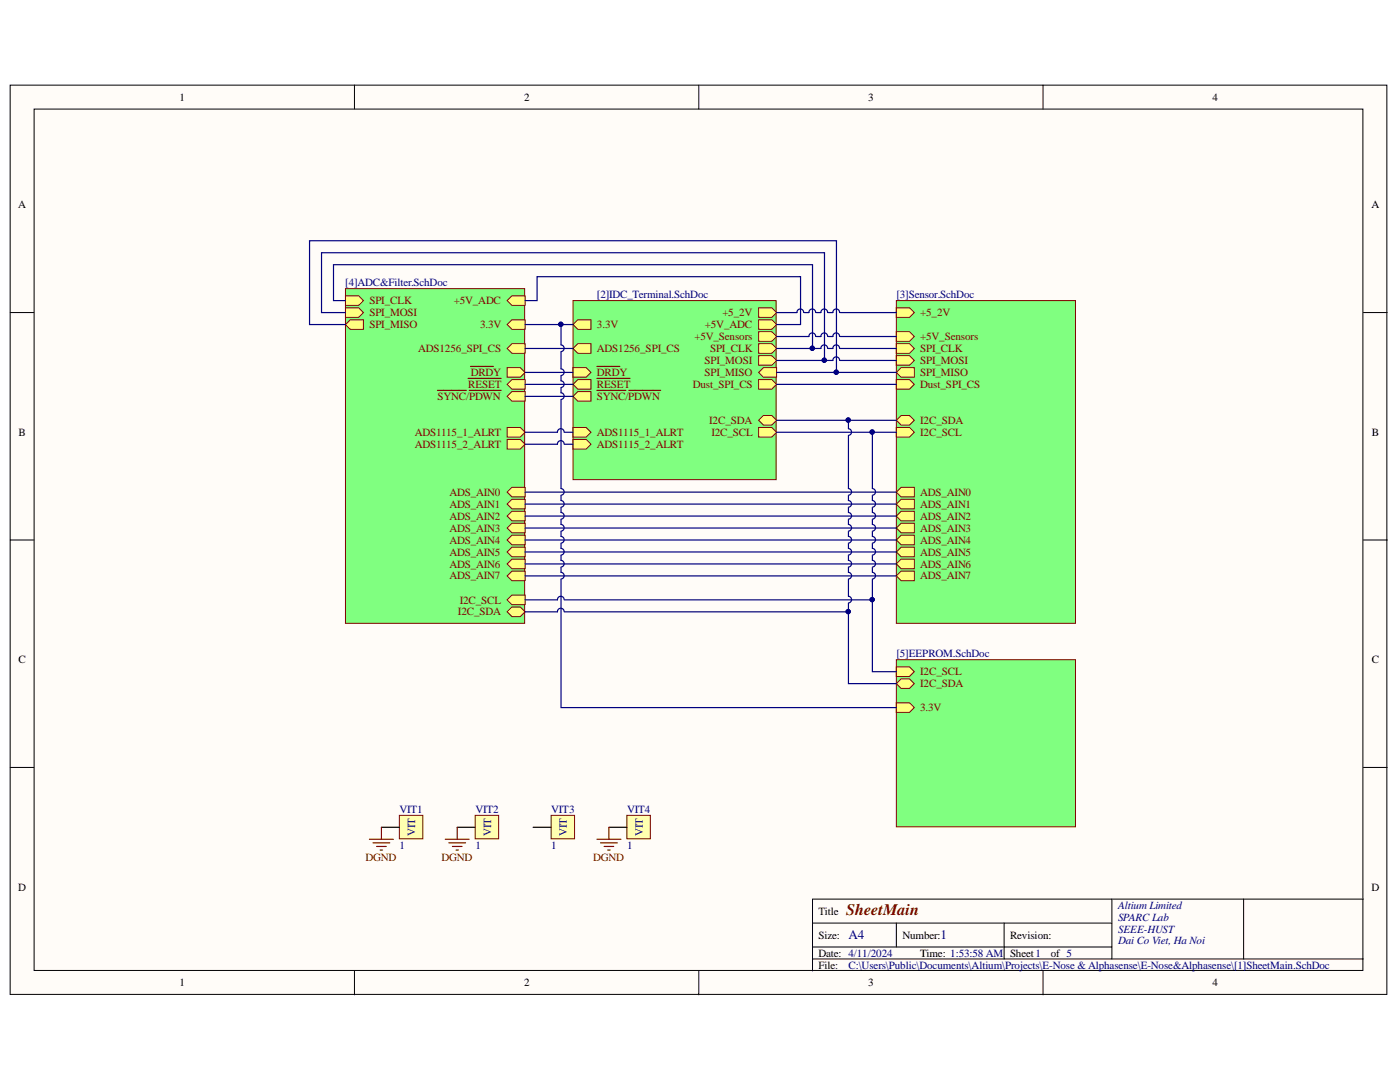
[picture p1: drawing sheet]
<svg xmlns="http://www.w3.org/2000/svg" width="279mm" height="216mm" viewBox="0 0 279 216" stroke-linecap="round" stroke-linejoin="round" font-family="sans-serif">
<g fill="#fffcf8" stroke="#000" stroke-width=".2">
<path d="M2 17h274.8v181.4h-274.8z"/>
<path d="M6.8 21.8h265.2v171.8h-265.2z"/>
</g>
<g fill="none" stroke="#000" stroke-width=".2">
<path d="M70.7 17v4.8M139.5 17v4.8M208.2 17v4.8M2 62.4h4.8M272.1 62.4h4.8M2 107.8h4.8M272.1 107.8h4.8M2 153.1h4.8M272.1 153.1h4.8M221.9 179.4v12M248.2 179.4h-86v14.3M272.1 179.4h-23.9v12"/>
<path d="M70.7 193.7v4.8M139.5 193.7v4.8M162.2 184.2h59.7M162.2 191.4h109.9M162.2 189h59.7M178.9 184.2v4.8M200.4 184.2v7.2M208.2 193.7v4.8"/>
</g>
<path d="M114.4 60h40.5v35.7h-40.5z" fill="#80ff80" stroke="#800000" stroke-width=".2"/>
<path d="M114.4 64.8l.9-1h2.6v1.9h-2.6z" fill-rule="evenodd" fill="#ffff80"/>
<path d="M114.4 64.8l.9-1h2.6v1.9h-2.6z" fill="none" stroke="#800000" stroke-width=".2"/>
<path d="M151.4 75.7h2.6l1 1-1 1h-2.6z" fill-rule="evenodd" fill="#ffff80"/>
<path d="M151.4 75.7h2.6l1 1-1 1h-2.6z" fill="none" stroke="#800000" stroke-width=".2"/>
<path d="M151.4 74.3l1-.9h2.6v1.9h-2.6z" fill-rule="evenodd" fill="#ffff80"/>
<path d="M151.4 74.3l1-.9h2.6v1.9h-2.6z" fill="none" stroke="#800000" stroke-width=".2"/>
<path d="M151.4 71h2.6l1 .9-1 1h-2.6z" fill-rule="evenodd" fill="#ffff80"/>
<path d="M151.4 71h2.6l1 .9-1 1h-2.6z" fill="none" stroke="#800000" stroke-width=".2"/>
<path d="M151.4 68.6h2.6l1 .9-1 1h-2.6z" fill-rule="evenodd" fill="#ffff80"/>
<path d="M151.4 68.6h2.6l1 .9-1 1h-2.6z" fill="none" stroke="#800000" stroke-width=".2"/>
<path d="M114.4 69.5l.9-.9h2.6v1.9h-2.6z" fill-rule="evenodd" fill="#ffff80"/>
<path d="M114.4 69.5l.9-.9h2.6v1.9h-2.6z" fill="none" stroke="#800000" stroke-width=".2"/>
<path d="M114.4 73.4h2.6l.9 .9-.9 1h-2.6z" fill-rule="evenodd" fill="#ffff80"/>
<path d="M114.4 73.4h2.6l.9 .9-.9 1h-2.6z" fill="none" stroke="#800000" stroke-width=".2"/>
<path d="M119.1 73.1h4.6" fill="none" stroke="#800000" stroke-width=".24"/>
<path d="M114.4 76.7l.9-1h2.6v2h-2.6z" fill-rule="evenodd" fill="#ffff80"/>
<path d="M114.4 76.7l.9-1h2.6v2h-2.6z" fill="none" stroke="#800000" stroke-width=".2"/>
<path d="M119.1 75.5h6.6" fill="none" stroke="#800000" stroke-width=".24"/>
<path d="M114.4 79.1l.9-1h2.6v1.9h-2.6z" fill-rule="evenodd" fill="#ffff80"/>
<path d="M114.4 79.1l.9-1h2.6v1.9h-2.6z" fill="none" stroke="#800000" stroke-width=".2"/>
<path d="M119.1 77.9h5.8M125.5 77.9h6.4" fill="none" stroke="#800000" stroke-width=".24"/>
<path d="M151.4 85.3h2.6l1 1-1 .9h-2.6z" fill-rule="evenodd" fill="#ffff80"/>
<path d="M151.4 85.3h2.6l1 1-1 .9h-2.6z" fill="none" stroke="#800000" stroke-width=".2"/>
<path d="M151.4 83.9l1-1h1.6l1 1-1 .9h-1.6z" fill-rule="evenodd" fill="#ffff80"/>
<path d="M151.4 83.9l1-1h1.6l1 1-1 .9h-1.6z" fill="none" stroke="#800000" stroke-width=".2"/>
<path d="M114.4 85.3h2.6l.9 1-.9 .9h-2.6z" fill-rule="evenodd" fill="#ffff80"/>
<path d="M114.4 85.3h2.6l.9 1-.9 .9h-2.6z" fill="none" stroke="#800000" stroke-width=".2"/>
<path d="M114.4 87.7h2.6l.9 .9-.9 1h-2.6z" fill-rule="evenodd" fill="#ffff80"/>
<path d="M114.4 87.7h2.6l.9 .9-.9 1h-2.6z" fill="none" stroke="#800000" stroke-width=".2"/>
<path d="M151.4 61.4h2.6l1 1-1 .9h-2.6z" fill-rule="evenodd" fill="#ffff80"/>
<path d="M151.4 61.4h2.6l1 1-1 .9h-2.6z" fill="none" stroke="#800000" stroke-width=".2"/>
<path d="M151.4 66.2h2.6l1 .9-1 1h-2.6z" fill-rule="evenodd" fill="#ffff80"/>
<path d="M151.4 66.2h2.6l1 .9-1 1h-2.6z" fill="none" stroke="#800000" stroke-width=".2"/>
<path d="M151.4 63.8h2.6l1 1-1 .9h-2.6z" fill-rule="evenodd" fill="#ffff80"/>
<path d="M151.4 63.8h2.6l1 1-1 .9h-2.6z" fill="none" stroke="#800000" stroke-width=".2"/>
<path d="M178.9 60h35.7v64.4h-35.7z" fill="#80ff80" stroke="#800000" stroke-width=".2"/>
<path d="M178.9 61.4h2.6l1 1-1 .9h-2.6z" fill-rule="evenodd" fill="#ffff80"/>
<path d="M178.9 61.4h2.6l1 1-1 .9h-2.6z" fill="none" stroke="#800000" stroke-width=".2"/>
<path d="M178.9 68.6h2.6l1 .9-1 1h-2.6z" fill-rule="evenodd" fill="#ffff80"/>
<path d="M178.9 68.6h2.6l1 .9-1 1h-2.6z" fill="none" stroke="#800000" stroke-width=".2"/>
<path d="M178.9 74.3l.9-.9h2.7v1.9h-2.7z" fill-rule="evenodd" fill="#ffff80"/>
<path d="M178.9 74.3l.9-.9h2.7v1.9h-2.7z" fill="none" stroke="#800000" stroke-width=".2"/>
<path d="M178.9 71h2.6l1 .9-1 1h-2.6z" fill-rule="evenodd" fill="#ffff80"/>
<path d="M178.9 71h2.6l1 .9-1 1h-2.6z" fill="none" stroke="#800000" stroke-width=".2"/>
<path d="M178.9 75.7h2.6l1 1-1 1h-2.6z" fill-rule="evenodd" fill="#ffff80"/>
<path d="M178.9 75.7h2.6l1 1-1 1h-2.6z" fill="none" stroke="#800000" stroke-width=".2"/>
<path d="M178.9 98.2l.9-1h2.7v2h-2.7z" fill-rule="evenodd" fill="#ffff80"/>
<path d="M178.9 98.2l.9-1h2.7v2h-2.7z" fill="none" stroke="#800000" stroke-width=".2"/>
<path d="M178.9 66.2h2.6l1 .9-1 1h-2.6z" fill-rule="evenodd" fill="#ffff80"/>
<path d="M178.9 66.2h2.6l1 .9-1 1h-2.6z" fill="none" stroke="#800000" stroke-width=".2"/>
<path d="M178.9 107.8l.9-1h2.7v1.9h-2.7z" fill-rule="evenodd" fill="#ffff80"/>
<path d="M178.9 107.8l.9-1h2.7v1.9h-2.7z" fill="none" stroke="#800000" stroke-width=".2"/>
<path d="M178.9 114.9l.9-.9h2.7v1.9h-2.7z" fill-rule="evenodd" fill="#ffff80"/>
<path d="M178.9 114.9l.9-.9h2.7v1.9h-2.7z" fill="none" stroke="#800000" stroke-width=".2"/>
<path d="M178.9 112.5l.9-.9h2.7v1.9h-2.7z" fill-rule="evenodd" fill="#ffff80"/>
<path d="M178.9 112.5l.9-.9h2.7v1.9h-2.7z" fill="none" stroke="#800000" stroke-width=".2"/>
<path d="M178.9 110.1l.9-.9h2.7v1.9h-2.7z" fill-rule="evenodd" fill="#ffff80"/>
<path d="M178.9 110.1l.9-.9h2.7v1.9h-2.7z" fill="none" stroke="#800000" stroke-width=".2"/>
<path d="M178.9 100.6l.9-1h2.7v1.9h-2.7z" fill-rule="evenodd" fill="#ffff80"/>
<path d="M178.9 100.6l.9-1h2.7v1.9h-2.7z" fill="none" stroke="#800000" stroke-width=".2"/>
<path d="M178.9 105.4l.9-1h2.7v1.9h-2.7z" fill-rule="evenodd" fill="#ffff80"/>
<path d="M178.9 105.4l.9-1h2.7v1.9h-2.7z" fill="none" stroke="#800000" stroke-width=".2"/>
<path d="M178.9 103l.9-1h2.7v1.9h-2.7z" fill-rule="evenodd" fill="#ffff80"/>
<path d="M178.9 103l.9-1h2.7v1.9h-2.7z" fill="none" stroke="#800000" stroke-width=".2"/>
<path d="M178.9 83.9l.9-1h1.7l1 1-1 .9h-1.7z" fill-rule="evenodd" fill="#ffff80"/>
<path d="M178.9 83.9l.9-1h1.7l1 1-1 .9h-1.7z" fill="none" stroke="#800000" stroke-width=".2"/>
<path d="M178.9 85.3h2.6l1 1-1 .9h-2.6z" fill-rule="evenodd" fill="#ffff80"/>
<path d="M178.9 85.3h2.6l1 1-1 .9h-2.6z" fill="none" stroke="#800000" stroke-width=".2"/>
<path d="M68.9 57.6h35.8v66.8h-35.8z" fill="#80ff80" stroke="#800000" stroke-width=".2"/>
<path d="M101.2 105.4l1-1h2.6v1.9h-2.6z" fill-rule="evenodd" fill="#ffff80"/>
<path d="M101.2 105.4l1-1h2.6v1.9h-2.6z" fill="none" stroke="#800000" stroke-width=".2"/>
<path d="M101.2 73.4h2.6l1 .9-1 1h-2.6z" fill-rule="evenodd" fill="#ffff80"/>
<path d="M101.2 73.4h2.6l1 .9-1 1h-2.6z" fill="none" stroke="#800000" stroke-width=".2"/>
<path d="M93.9 73.1h4.6" fill="none" stroke="#800000" stroke-width=".24"/>
<path d="M101.2 69.5l1-.9h2.6v1.9h-2.6z" fill-rule="evenodd" fill="#ffff80"/>
<path d="M101.2 69.5l1-.9h2.6v1.9h-2.6z" fill="none" stroke="#800000" stroke-width=".2"/>
<path d="M101.2 76.7l1-1h2.6v2h-2.6z" fill-rule="evenodd" fill="#ffff80"/>
<path d="M101.2 76.7l1-1h2.6v2h-2.6z" fill="none" stroke="#800000" stroke-width=".2"/>
<path d="M93.4 75.5h6.6" fill="none" stroke="#800000" stroke-width=".24"/>
<path d="M101.2 79.1l1-1h2.6v1.9h-2.6z" fill-rule="evenodd" fill="#ffff80"/>
<path d="M101.2 79.1l1-1h2.6v1.9h-2.6z" fill="none" stroke="#800000" stroke-width=".2"/>
<path d="M87.3 77.9h5.8M93.7 77.9h6.3" fill="none" stroke="#800000" stroke-width=".24"/>
<path d="M68.9 64.8l1-1h2.6v1.9h-2.6z" fill-rule="evenodd" fill="#ffff80"/>
<path d="M68.9 64.8l1-1h2.6v1.9h-2.6z" fill="none" stroke="#800000" stroke-width=".2"/>
<path d="M101.2 60l1-1h2.6v1.9h-2.6z" fill-rule="evenodd" fill="#ffff80"/>
<path d="M101.2 60l1-1h2.6v1.9h-2.6z" fill="none" stroke="#800000" stroke-width=".2"/>
<path d="M101.2 64.8l1-1h2.6v1.9h-2.6z" fill-rule="evenodd" fill="#ffff80"/>
<path d="M101.2 64.8l1-1h2.6v1.9h-2.6z" fill="none" stroke="#800000" stroke-width=".2"/>
<path d="M101.2 103l1-1h2.6v1.9h-2.6z" fill-rule="evenodd" fill="#ffff80"/>
<path d="M101.2 103l1-1h2.6v1.9h-2.6z" fill="none" stroke="#800000" stroke-width=".2"/>
<path d="M101.2 112.5l1-.9h2.6v1.9h-2.6z" fill-rule="evenodd" fill="#ffff80"/>
<path d="M101.2 112.5l1-.9h2.6v1.9h-2.6z" fill="none" stroke="#800000" stroke-width=".2"/>
<path d="M101.2 100.6l1-1h2.6v1.9h-2.6z" fill-rule="evenodd" fill="#ffff80"/>
<path d="M101.2 100.6l1-1h2.6v1.9h-2.6z" fill="none" stroke="#800000" stroke-width=".2"/>
<path d="M101.2 107.8l1-1h2.6v1.9h-2.6z" fill-rule="evenodd" fill="#ffff80"/>
<path d="M101.2 107.8l1-1h2.6v1.9h-2.6z" fill="none" stroke="#800000" stroke-width=".2"/>
<path d="M101.2 110.1l1-.9h2.6v1.9h-2.6z" fill-rule="evenodd" fill="#ffff80"/>
<path d="M101.2 110.1l1-.9h2.6v1.9h-2.6z" fill="none" stroke="#800000" stroke-width=".2"/>
<path d="M101.2 114.9l1-.9h2.6v1.9h-2.6z" fill-rule="evenodd" fill="#ffff80"/>
<path d="M101.2 114.9l1-.9h2.6v1.9h-2.6z" fill="none" stroke="#800000" stroke-width=".2"/>
<path d="M68.9 61.4h2.7l.9 1-.9 .9h-2.7z" fill-rule="evenodd" fill="#ffff80"/>
<path d="M68.9 61.4h2.7l.9 1-.9 .9h-2.7z" fill="none" stroke="#800000" stroke-width=".2"/>
<path d="M68.9 59h2.7l.9 1-.9 .9h-2.7z" fill-rule="evenodd" fill="#ffff80"/>
<path d="M68.9 59h2.7l.9 1-.9 .9h-2.7z" fill="none" stroke="#800000" stroke-width=".2"/>
<path d="M101.2 98.2l1-1h2.6v2h-2.6z" fill-rule="evenodd" fill="#ffff80"/>
<path d="M101.2 98.2l1-1h2.6v2h-2.6z" fill="none" stroke="#800000" stroke-width=".2"/>
<path d="M101.2 119.7l1-1h2.6v1.9h-2.6z" fill-rule="evenodd" fill="#ffff80"/>
<path d="M101.2 119.7l1-1h2.6v1.9h-2.6z" fill="none" stroke="#800000" stroke-width=".2"/>
<path d="M101.2 85.3h2.6l1 1-1 .9h-2.6z" fill-rule="evenodd" fill="#ffff80"/>
<path d="M101.2 85.3h2.6l1 1-1 .9h-2.6z" fill="none" stroke="#800000" stroke-width=".2"/>
<path d="M101.2 87.7h2.6l1 .9-1 1h-2.6z" fill-rule="evenodd" fill="#ffff80"/>
<path d="M101.2 87.7h2.6l1 .9-1 1h-2.6z" fill="none" stroke="#800000" stroke-width=".2"/>
<path d="M101.2 122.1l1-1h1.6l1 1-1 .9h-1.6z" fill-rule="evenodd" fill="#ffff80"/>
<path d="M101.2 122.1l1-1h1.6l1 1-1 .9h-1.6z" fill="none" stroke="#800000" stroke-width=".2"/>
<g fill="none" stroke="#000080" stroke-width=".24">
<path d="M68.9 60h-2.3v-7.2h95.6v16.7M104.8 60h2.4v-4.8h52.6v9.6M68.9 62.4h-4.7v-12h100.3v21.5M68.9 64.8h-7.1v-16.8h105.1v26.3M104.8 69.5h9.6M104.8 74.3h9.6M104.8 76.7h9.6M104.8 79.1h9.6M155 76.7h23.9M104.8 98.2h74.1M104.8 100.6h74.1M104.8 103h74.1"/>
<path d="M104.8 105.4h74.1M104.8 107.8h74.1M104.8 110.1h74.1M104.8 112.5h74.1M104.8 114.9h74.1"/>
</g>
<g fill="#000080" stroke="#000080" stroke-width=".2">
<circle cx="162.1" cy="69.5" r=".43"/>
<circle cx="164.5" cy="71.9" r=".43"/>
<circle cx="166.9" cy="74.3" r=".43"/>
</g>
<path d="M178.9 131.6h35.7v33.4h-35.7z" fill="#80ff80" stroke="#800000" stroke-width=".2"/>
<path d="M178.9 133.1h2.6l1 .9-1 1h-2.6z" fill-rule="evenodd" fill="#ffff80"/>
<path d="M178.9 133.1h2.6l1 .9-1 1h-2.6z" fill="none" stroke="#800000" stroke-width=".2"/>
<path d="M178.9 136.4l.9-.9h1.7l1 .9-1 1h-1.7z" fill-rule="evenodd" fill="#ffff80"/>
<path d="M178.9 136.4l.9-.9h1.7l1 .9-1 1h-1.7z" fill="none" stroke="#800000" stroke-width=".2"/>
<path d="M178.9 140.2h2.6l1 1-1 .9h-2.6z" fill-rule="evenodd" fill="#ffff80"/>
<path d="M178.9 140.2h2.6l1 1-1 .9h-2.6z" fill="none" stroke="#800000" stroke-width=".2"/>
<g fill="none" stroke="#000080" stroke-width=".24">
<path d="M104.8 64.8h9.6M112 79.8v17.7a.67 .67 0 0 1 .6 .7 .67 .67 0 0 1-.6 .6M112 77.4v1a.67 .67 0 0 1 .6 .6 .67 .67 0 0 1-.6 .7M112 75v1a.67 .67 0 0 1 .6 .7 .67 .67 0 0 1-.6 .6M112 70.3v3.3a.67 .67 0 0 1 .6 .7 .67 .67 0 0 1-.6 .6M112 64.8v4a.67 .67 0 0 1 .6 .7 .67 .67 0 0 1-.6 .7M155 74.3h23.9M155 71.9h11.2M155 64.8h4.8M160.4 62.4a.67 .67 0 0 0-.7-.7 .67 .67 0 0 0-.7 .7h-4M162.8 62.4a.67 .67 0 0 0-.7-.7 .67 .67 0 0 0-.7 .7h-.9M165.2 69.5a.67 .67 0 0 0-.7-.7 .67 .67 0 0 0-.7 .7h-8.8"/>
<path d="M165.2 62.4a.67 .67 0 0 0-.7-.7 .67 .67 0 0 0-.7 .7h-.9M165.3 69.5h.9M165.3 62.4h.9M167.6 71.9a.67 .67 0 0 0-.7-.7 .67 .67 0 0 0-.7 .7M167.6 69.5a.67 .67 0 0 0-.7-.7 .67 .67 0 0 0-.7 .7M167.6 62.4a.67 .67 0 0 0-.7-.7 .67 .67 0 0 0-.7 .7M167.7 71.9h11.2M167.7 69.5h11.2M167.7 62.4h11.2M112 98.9v1a.67 .67 0 0 1 .6 .6 .67 .67 0 0 1-.6 .7M112.6 86.2a.67 .67 0 0 0-.7-.7 .67 .67 0 0 0-.6 .8h-6.5M112.6 88.6a.67 .67 0 0 0-.7-.7 .67 .67 0 0 0-.6 .7h-6.5"/>
<path d="M112.7 86.3h1.7M112.7 88.6h1.7M155 86.3h23.9M155 83.9h23.9M169.3 98.9v1a.67 .67 0 0 1 .6 .6 .67 .67 0 0 1-.6 .7M169.3 87v10.5a.67 .67 0 0 1 .6 .7 .67 .67 0 0 1-.6 .6M169.3 83.9v1.6a.67 .67 0 0 1 .6 .7 .67 .67 0 0 1-.6 .7M174.1 98.9v1a.67 .67 0 0 1 .6 .6 .67 .67 0 0 1-.6 .7M174.1 86.3v11.2a.67 .67 0 0 1 .6 .7 .67 .67 0 0 1-.6 .6M112 115.6v25.6h66.9M112 113.2v1a.67 .67 0 0 1 .6 .7 .67 .67 0 0 1-.6 .6M112 110.9v.9a.67 .67 0 0 1 .6 .7 .67 .67 0 0 1-.6 .6"/>
<path d="M112 108.5v.9a.67 .67 0 0 1 .6 .7 .67 .67 0 0 1-.6 .7M112 106.1v.9a.67 .67 0 0 1 .6 .7 .67 .67 0 0 1-.6 .7M112 103.7v.9a.67 .67 0 0 1 .6 .7 .67 .67 0 0 1-.6 .7M112 101.3v1a.67 .67 0 0 1 .6 .6 .67 .67 0 0 1-.6 .7M112.6 119.7a.67 .67 0 0 0-.7-.7 .67 .67 0 0 0-.6 .7h-6.5M112.7 119.7h61.4M169.3 115.6v3.4a.67 .67 0 0 1 .6 .6 .67 .67 0 0 1-.6 .7M169.3 113.2v1a.67 .67 0 0 1 .6 .7 .67 .67 0 0 1-.6 .6M169.3 110.9v.9a.67 .67 0 0 1 .6 .7 .67 .67 0 0 1-.6 .6M169.3 108.5v.9a.67 .67 0 0 1 .6 .7 .67 .67 0 0 1-.6 .7M169.3 106.1v.9a.67 .67 0 0 1 .6 .7 .67 .67 0 0 1-.6 .7M169.3 103.7v.9a.67 .67 0 0 1 .6 .7 .67 .67 0 0 1-.6 .7"/>
<path d="M169.3 101.3v1a.67 .67 0 0 1 .6 .6 .67 .67 0 0 1-.6 .7M174.1 115.6v18.4h4.8M174.1 113.2v1a.67 .67 0 0 1 .6 .7 .67 .67 0 0 1-.6 .6M174.1 110.9v.9a.67 .67 0 0 1 .6 .7 .67 .67 0 0 1-.6 .6M174.1 108.5v.9a.67 .67 0 0 1 .6 .7 .67 .67 0 0 1-.6 .7M174.1 106.1v.9a.67 .67 0 0 1 .6 .7 .67 .67 0 0 1-.6 .7M174.1 103.7v.9a.67 .67 0 0 1 .6 .7 .67 .67 0 0 1-.6 .7M174.1 101.3v1a.67 .67 0 0 1 .6 .6 .67 .67 0 0 1-.6 .7M112.6 122.1a.67 .67 0 0 0-.7-.7 .67 .67 0 0 0-.6 .7h-6.5M112.7 122.1h56.6M169.3 120.4v16h9.6"/>
</g>
<g fill="#000080" stroke="#000080" stroke-width=".2">
<circle cx="111.9" cy="64.7" r=".43"/>
<circle cx="174.1" cy="119.6" r=".43"/>
<circle cx="169.3" cy="122" r=".43"/>
<circle cx="174.1" cy="86.2" r=".43"/>
<circle cx="169.3" cy="83.8" r=".43"/>
<circle cx="166.9" cy="74.3" r=".43"/>
<circle cx="164.5" cy="71.9" r=".43"/>
<circle cx="162.1" cy="69.5" r=".43"/>
</g>
<path d="M79.7 162.7h4.7v4.7h-4.7z" fill="#ffffb0" stroke="#800000" stroke-width=".2"/>
<path d="M76.1 165.1h3.6" fill="none" stroke="#000" stroke-width=".24"/>
<path d="M94.8 162.7h4.7v4.7h-4.7z" fill="#ffffb0" stroke="#800000" stroke-width=".2"/>
<path d="M91.2 165.1h3.6" fill="none" stroke="#000" stroke-width=".24"/>
<path d="M110 162.7h4.7v4.7h-4.7z" fill="#ffffb0" stroke="#800000" stroke-width=".2"/>
<path d="M106.4 165.1h3.6" fill="none" stroke="#000" stroke-width=".24"/>
<path d="M125.1 162.7h4.7v4.7h-4.7z" fill="#ffffb0" stroke="#800000" stroke-width=".2"/>
<path d="M121.5 165.1h3.6" fill="none" stroke="#000" stroke-width=".24"/>
<g fill="none" stroke="#800000" stroke-width=".24">
<path d="M73.7 167.5h4.8M74.4 168.2h3.4M75.2 168.9h1.9M75.9 169.6h.5M76.1 165.1v2.4M88.9 167.5h4.7M89.6 168.2h3.3M90.3 168.9h1.9M91 169.6h.5M91.2 165.1v2.4M119.1 167.5h4.8M119.9 168.2h3.3"/>
<path d="M120.6 168.9h1.9M121.3 169.6h.5M121.5 165.1v2.4"/>
</g>
<path d="M162.8 67.1a.67 .67 0 0 0-.7-.7 .67 .67 0 0 0-.7 .7h-6.4M165.2 67.1a.67 .67 0 0 0-.7-.7 .67 .67 0 0 0-.7 .7h-.9M165.3 67.1h.9M167.6 67.1a.67 .67 0 0 0-.7-.7 .67 .67 0 0 0-.7 .7M167.7 67.1h11.2" fill="none" stroke="#000080" stroke-width=".24"/>
<text font-size="3.2" fill="#800000" x="168.9" y="182.5">SheetMain</text>
<g font-size="2.6" fill="#000080">
<text x="169.4" y="187.4">A4</text>
<text x="187.7" y="187.4">1</text>
</g>
<g font-size="2.2">
<text x="35.9" y="20.1">1</text>
<text x="104.6" y="20.1">2</text>
<text x="173.2" y="20.1">3</text>
<text x="242" y="20.1">4</text>
<text x="3.6" y="41.6">A</text>
<text x="273.7" y="41.6">A</text>
<text x="3.7" y="87">B</text>
<text x="273.8" y="87">B</text>
<text x="3.7" y="132.3">C</text>
<text x="273.8" y="132.3">C</text>
<text x="3.6" y="177.7">D</text>
<text x="273.7" y="177.7">D</text>
<text x="163.4" y="182.5">Title</text>
<text x="163.4" y="187.3">Size:</text>
<text x="163.4" y="190.9">Date: 4/11/2024</text>
<text x="180.1" y="187.3">Number:</text>
<text x="183.6" y="190.9">Time: 1:53:58 AM</text>
<text x="201.6" y="187.3">Revision:</text>
<text x="201.6" y="190.9">Sheet1</text>
<text x="209.7" y="190.9">of 5</text>
<text x="35.9" y="196.8">1</text>
<text x="104.6" y="196.8">2</text>
<text x="163.4" y="193.3">File:</text>
<text x="173.2" y="196.8">3</text>
<text x="242" y="196.8">4</text>
</g>
<g font-size="2.2" fill="#000080">
<text x="68.9" y="57.1">[4]ADC&amp;Filter.SchDoc</text>
<text x="119.1" y="59.5">[2]IDC_Terminal.SchDoc</text>
<text x="178.9" y="59.5">[3]Sensor.SchDoc</text>
<text x="178.9" y="131.2">[5]EEPROM.SchDoc</text>
<text x="79.7" y="162.3">VIT1</text>
<text x="82.9" y="166.8" transform="rotate(-90 82.9 166.8)">VIT</text>
<text x="94.9" y="162.3">VIT2</text>
<text x="98" y="166.8" transform="rotate(-90 98 166.8)">VIT</text>
<text x="110" y="162.3">VIT3</text>
<text x="113.1" y="166.8" transform="rotate(-90 113.1 166.8)">VIT</text>
<text x="125.1" y="162.3">VIT4</text>
<text x="128.3" y="166.8" transform="rotate(-90 128.3 166.8)">VIT</text>
<text x="79.7" y="169.4">1</text>
<text x="94.9" y="169.4">1</text>
<text x="110" y="169.4">1</text>
<text x="125.1" y="169.4">1</text>
<text x="223.1" y="181.4">Altium Limited</text>
<text x="223.1" y="183.7">SPARC Lab</text>
<text x="223.1" y="186.1">SEEE-HUST</text>
<text x="223.1" y="188.5">Dai Co Viet, Ha Noi</text>
<text x="169.4" y="193.3">C:\Users\Public\Documents\Altium\Projects\E-Nose &amp; Alphasense\E-Nose&amp;Alphasense\[1]SheetMain.SchDoc</text>
</g>
<g font-size="2.2" fill="#800000">
<text x="73.7" y="65.5">SPI_MISO</text>
<text x="73.7" y="63.1">SPI_MOSI</text>
<text x="73.7" y="60.7">SPI_CLK</text>
<text x="90.6" y="60.7">+5V_ADC</text>
<text x="95.8" y="65.5">3.3V</text>
<text x="119.1" y="65.5">3.3V</text>
<text x="140.7" y="65.5">+5V_ADC</text>
<text x="144.2" y="63.1">+5_2V</text>
<text x="183.6" y="63.1">+5_2V</text>
<text x="83.5" y="70.2">ADS1256_SPI_CS</text>
<text x="119.1" y="70.2">ADS1256_SPI_CS</text>
<text x="138.6" y="67.9">+5V_Sensors</text>
<text x="141.7" y="70.2">SPI_CLK</text>
<text x="183.6" y="70.2">SPI_CLK</text>
<text x="183.6" y="67.9">+5V_Sensors</text>
<text x="93.4" y="77.4">RESET</text>
<text x="93.9" y="75.1">DRDY</text>
<text x="119.1" y="75.1">DRDY</text>
<text x="119.1" y="77.4">RESET</text>
<text x="138.2" y="77.4">Dust_SPI_CS</text>
<text x="140.6" y="75.1">SPI_MISO</text>
<text x="140.6" y="72.7">SPI_MOSI</text>
<text x="183.6" y="75.1">SPI_MISO</text>
<text x="183.6" y="72.7">SPI_MOSI</text>
<text x="183.6" y="77.4">Dust_SPI_CS</text>
<text x="87.3" y="79.8">SYNC/PDWN</text>
<text x="119.1" y="79.8">SYNC/PDWN</text>
<text x="82.8" y="87">ADS1115_1_ALRT</text>
<text x="82.8" y="89.3">ADS1115_2_ALRT</text>
<text x="119.1" y="87">ADS1115_1_ALRT</text>
<text x="119.1" y="89.3">ADS1115_2_ALRT</text>
<text x="141.5" y="84.6">I2C_SDA</text>
<text x="142" y="87">I2C_SCL</text>
<text x="183.6" y="84.6">I2C_SDA</text>
<text x="183.6" y="87">I2C_SCL</text>
<text x="89.7" y="101.3">ADS_AIN1</text>
<text x="89.7" y="99">ADS_AIN0</text>
<text x="183.6" y="99">ADS_AIN0</text>
<text x="183.6" y="101.3">ADS_AIN1</text>
<text x="89.7" y="106.1">ADS_AIN3</text>
<text x="89.7" y="103.7">ADS_AIN2</text>
<text x="183.6" y="106.1">ADS_AIN3</text>
<text x="183.6" y="103.7">ADS_AIN2</text>
<text x="89.7" y="113.2">ADS_AIN6</text>
<text x="89.7" y="108.5">ADS_AIN4</text>
<text x="89.7" y="110.9">ADS_AIN5</text>
<text x="183.6" y="108.5">ADS_AIN4</text>
<text x="183.6" y="113.2">ADS_AIN6</text>
<text x="183.6" y="110.9">ADS_AIN5</text>
<text x="89.7" y="115.6">ADS_AIN7</text>
<text x="183.6" y="115.6">ADS_AIN7</text>
<text x="91.4" y="122.8">I2C_SDA</text>
<text x="91.7" y="120.4">I2C_SCL</text>
<text x="183.6" y="134.7">I2C_SCL</text>
<text x="183.6" y="137.2">I2C_SDA</text>
<text x="183.6" y="141.9">3.3V</text>
<text x="73" y="171.8">DGND</text>
<text x="88.1" y="171.8">DGND</text>
<text x="118.4" y="171.8">DGND</text>
</g>
</svg>
